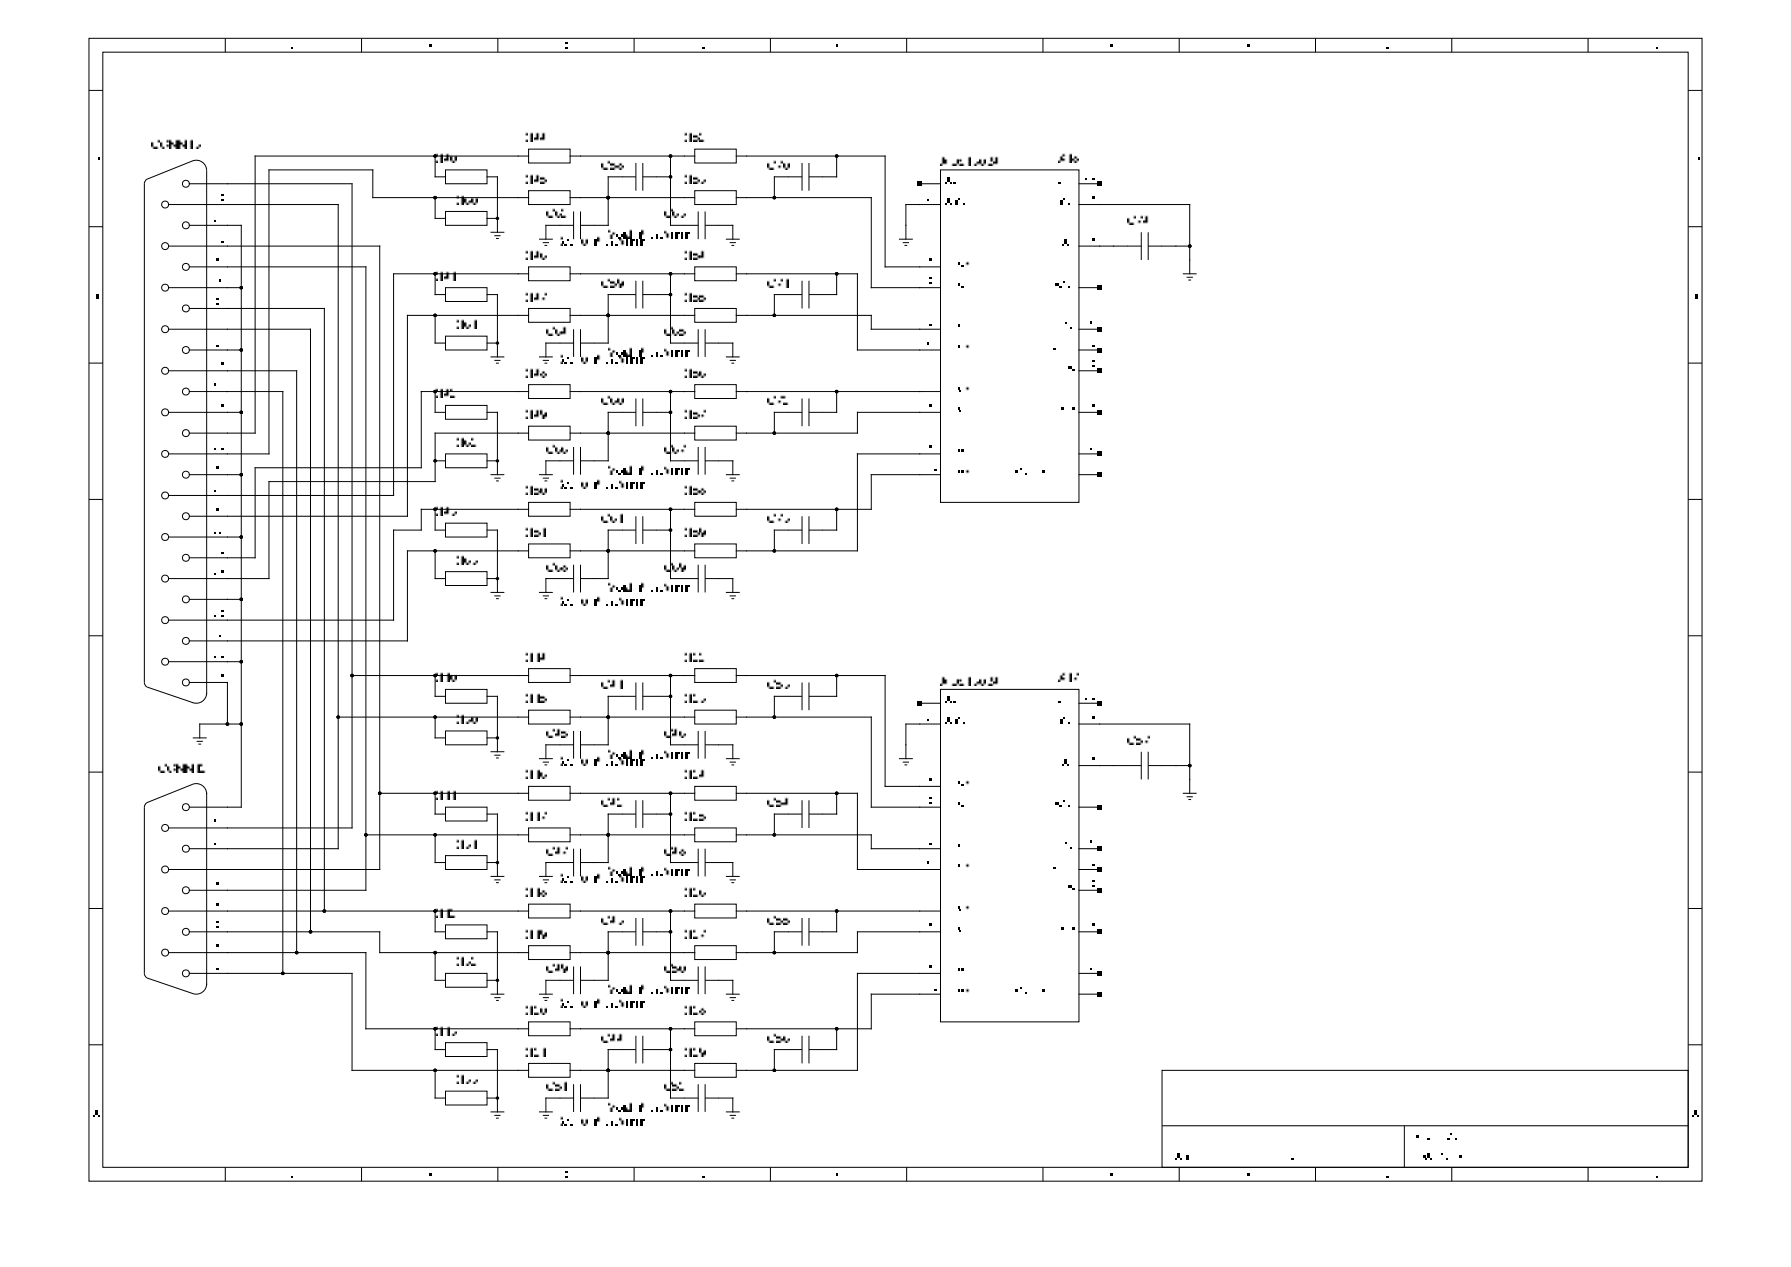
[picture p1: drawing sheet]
<svg xmlns="http://www.w3.org/2000/svg" width="297mm" height="210mm" viewBox="0 0 297 210" stroke-linecap="round" stroke-linejoin="round" font-family="sans-serif">
<g fill="none" stroke="#000" stroke-width=".17">
<path d="M14.8 6.3h267.4v189.5h-267.4zM14.8 15h2.3M17 8.6h262.9v184.9h-262.9zM37.4 6.3v2.3M60 6.3v2.3M82.6 6.3v2.3M105.1 6.3v2.3M127.8 6.3v2.3M150.3 6.3v2.3M173 6.3v2.3M195.5 6.3v2.3M218.2 6.3v2.3"/>
<path d="M240.7 6.3v2.3M263.4 6.3v2.3M279.9 15h2.3M14.8 37.6h2.3M24.4 29.7l-.3 .2-.2 .6v82.6l.2 .6 .3 .2 7.6 2.6M28 33.9h28.1v106.8h-24.7M31.4 30.5h27v106.7h-30.4M31.4 37.3h8.6v96.5h-8.6M32 26.7a1.72 1.72 0 0 1 2.3 1.6v86.7M32 26.6l-7.6 3.1M72.2 25.9v3.4h1.7M72.2 32.8v3.4h1.7"/>
<path d="M73.9 28.2h6.9v2.3h-6.9zM73.9 35.1h6.9v2.2h-6.9zM80.8 29.3h1.7v9.2M80.8 36.2h1.7M81.3 38.5h2.3M82 39.1h1M82.3 39.5h.4M87.7 24.7h6.8v2.3h-6.8zM87.7 31.6h6.8v2.3h-6.8zM87.7 25.9h-45.4v45.9h-10.9M87.7 32.8h-25.9v-4.6h-17.2v47h-16.6M89.4 39.6h2.3"/>
<path d="M94.5 25.9h20.7M94.5 32.8h20.7M95.1 35.1v4.5M95.1 37.3h-4.6v2.3M96.3 35.1v4.5M105.4 27v4.6M105.4 29.3h-4.5v8h-4.6M106.6 27v4.6M106.6 29.3h4.6M111.2 25.9v11.4h4.6M115.2 24.7h6.9v2.3h-6.9zM115.2 31.6h6.9v2.3h-6.9z"/>
<path d="M115.8 35.1v4.5M116.9 35.1v4.5M116.9 37.3h4.6v2.3M120.4 39.6h2.3M122.1 25.9h24.7v18.3h9.2M122.1 32.8h22.4v14.9h11.5M133 27v4.6M133 29.3h-4.6v3.5M134.1 27v4.6M138.7 25.9v3.4h-4.6M149.1 39.6h2.3M152.5 30.5h3.5"/>
<path d="M156 28.2h22.9v55.1h-22.9zM156 33.9h-5.8v5.7M178.9 33.9h18.4v11.5M178.9 30.5h3.5M189.3 38.5v4.6M190.4 38.5v4.6M279.9 37.6h2.3M28 40.8h35v103.3h-35M28 47.7h12M28 54.6h23.5v99.8M31.4 44.2h29.3v103.4h-29.3M31.4 58h8.6"/>
<path d="M31.4 51.1h22.4v99.9M72.2 45.4v3.4h1.7M72.2 52.3v4.6h1.7M73.9 47.7h6.9v2.3h-6.9zM73.9 55.7h6.9v2.3h-6.9zM80.8 48.8h1.7v10.4M80.8 56.9h1.7M81.3 59.2h2.3M82 59.7h1M87.7 44.2h6.8v2.3h-6.8zM87.7 51.1h6.8v2.3h-6.8zM87.7 45.4h-22.4v36.7h-37.3"/>
<path d="M87.7 52.3h-20.1v33.3h-36.2M89.4 59.2h2.3M90 40.2h1M90 59.7h1M90.3 40.7h.5M94.5 45.4h20.7M94.5 52.3h20.7M95.1 54.6v4.6M95.1 56.9h-4.6v2.3M96.3 54.6v4.6M105.4 46.5v4.6M105.4 48.8h-4.5v8.1h-4.6"/>
<path d="M106.6 46.5v4.6M106.6 48.8h4.6M111.2 45.4v11.5h4.6M115.2 44.2h6.9v2.3h-6.9zM115.2 51.1h6.9v2.3h-6.9zM115.8 54.6v4.6M116.9 54.6v4.6M116.9 56.9h4.6v2.3M120.4 59.2h2.3M121 40.2h1M121 59.7h1M121.3 40.7h.5"/>
<path d="M122.1 52.3h22.4v2.3h11.5M122.1 45.4h20.1v12.6h13.8M133 46.5v4.6M133 48.8h-4.6v3.5M134.1 46.5v4.6M138.7 45.4v3.4h-4.6M149.7 40.2h1M150 40.7h.5M178.9 47.7h3.5M178.9 58h3.5M178.9 54.6h3.5M178.9 40.8h10.4"/>
<path d="M190.4 40.8h6.9M196.1 45.4h2.3M196.8 46h1M197.1 46.4h.4M14.8 60.2h2.3M28 68.3h12M28 61.5h21.2v96.4M31.4 64.9h15.5v96.4M31.4 78.7h8.6M72.2 64.9v3.4h1.7M72.2 76.4h1.7M73.9 67.2h6.9v2.3h-6.9z"/>
<path d="M73.9 75.2h6.9v2.3h-6.9zM80.8 68.3h1.7v10.4M80.8 76.4h1.7M81.3 78.7h2.3M82 79.3h1M82.3 60.2h.4M82.3 79.7h.4M87.7 63.8h6.8v2.2h-6.8zM87.7 70.6h6.8v2.3h-6.8zM87.7 71.8h-15.5v8h-27.6v16.1h-16.6M87.7 64.9h-17.8v12.6h-27.6v15h-10.9M89.4 78.7h2.3"/>
<path d="M90 79.3h1M90.3 60.2h.5M90.3 79.7h.5M94.5 64.9h20.7M94.5 71.8h20.7M95.1 74.1v4.6M95.1 76.4h-4.6v2.3M96.3 74.1v4.6M105.4 66v4.6M105.4 68.3h-4.5v8.1h-4.6M106.6 66v4.6M106.6 68.3h4.6"/>
<path d="M111.2 64.9v11.5h4.6M115.2 63.8h6.9v2.2h-6.9zM115.2 70.6h6.9v2.3h-6.9zM115.8 74.1v4.6M116.9 74.1v4.6M116.9 76.4h4.6v2.3M120.4 78.7h2.3M121 79.3h1M121.3 60.2h.5M121.3 79.7h.5M122.1 64.9h33.9M133 66v4.6"/>
<path d="M133 68.3h-4.6v3.5M134.1 66v4.6M138.7 64.9v3.4h-4.6M156 78.7h-11.5v5.7h-22.4M156 68.3h-13.8v3.5h-20.1M156 75.2h-13.8v16.1h-20.1M178.9 68.3h3.5M178.9 78.7h3.5M178.9 75.2h3.5M178.9 61.5h3.5M279.9 60.2h2.3M14.8 82.8h2.3"/>
<path d="M28 89h12M31.4 99.3h8.6M72.2 84.4v3.5h1.7M72.2 91.3v4.6h1.7M73.9 86.7h6.9v2.3h-6.9zM73.9 94.7h6.9v2.3h-6.9zM80.8 87.9h1.7v10.3M80.8 95.9h1.7M81.3 98.2h2.3M82 98.8h1M82.3 99.2h.4M87.7 83.3h6.8v2.3h-6.8z"/>
<path d="M87.7 90.2h6.8v2.3h-6.8zM87.7 84.4h-17.8v3.5h-4.6v14.9h-37.3M87.7 91.3h-20.1v14.9h-36.2M89.4 98.2h2.3M90 98.8h1M90.3 99.2h.5M94.5 84.4h20.7M94.5 91.3h20.7M95.1 93.6v4.6M95.1 95.9h-4.6v2.3M96.3 93.6v4.6M105.4 85.6v4.6"/>
<path d="M105.4 87.9h-4.5v8h-4.6M106.6 85.6v4.6M106.6 87.9h4.6M111.2 84.4v11.5h4.6M115.2 83.3h6.9v2.3h-6.9zM115.2 90.2h6.9v2.3h-6.9zM115.8 93.6v4.6M116.9 93.6v4.6M116.9 95.9h4.6v2.3M120.4 98.2h2.3M121 98.8h1M121.3 99.2h.5"/>
<path d="M133 85.6v4.6M133 87.9h-4.6v3.4M134.1 85.6v4.6M138.7 84.4v3.5h-4.6M279.9 82.8h2.3M14.8 105.4h2.3M28 109.7h12M31.4 113.1h6.3v6.9M34.3 114.8a1.72 1.72 0 0 1-2.3 1.7M56.1 118.9h31.6M58.4 112h29.3M72.2 112v3.4h1.7"/>
<path d="M72.2 118.9v3.4h1.7M73.9 114.3h6.9v2.3h-6.9zM80.8 115.4h1.7v9.2M87.7 110.8h6.8v2.3h-6.8zM87.7 117.7h6.8v2.3h-6.8zM94.5 112h20.7M94.5 118.9h20.7M105.4 115.4h-4.5v8.1h-4.6M105.4 113.1v4.6M106.6 115.4h4.6M106.6 113.1v4.6M111.2 112v11.5h4.6"/>
<path d="M115.2 110.8h6.9v2.3h-6.9zM115.2 117.7h6.9v2.3h-6.9zM122.1 118.9h22.4v14.9h11.5M122.1 112h24.7v18.3h9.2M133 115.4h-4.6v3.5M133 113.1v4.6M134.1 113.1v4.6M138.7 112v3.4h-4.6M152.5 116.6h3.5M156 114.3h22.9v55.1h-22.9zM178.9 116.6h3.5M279.9 105.4h2.3"/>
<path d="M14.8 128h2.3M32 122.3h2.3M32.6 122.9h1M32.9 123.3h.5M34.3 131.6a1.72 1.72 0 0 0-2.3-1.6l-7.6 3-.4 .5-.1 27.8 .2 .6 .3 .2 7.6 2.6M34.3 131.4v31.8M40 120h-6.9v2.3M60.7 138.4h27M63 131.5h24.7M72.2 131.5v3.4h1.7M72.2 138.4v4.6h1.7M73.9 133.8h6.9v2.3h-6.9z"/>
<path d="M73.9 121.2h6.9v2.3h-6.9zM80.8 134.9h1.7v10.4M80.8 122.3h1.7M81.3 124.6h2.3M82 125.2h1M82.3 125.6h.4M87.7 130.3h6.8v2.3h-6.8zM87.7 137.2h6.8v2.3h-6.8zM89.4 125.7h2.3M90 126.3h1M90.3 126.8h.5M94.5 131.5h20.7"/>
<path d="M94.5 138.4h20.7M95.1 123.5h-4.6v2.2M95.1 121.2v4.5M96.3 121.2v4.5M105.4 132.6v4.6M105.4 134.9h-4.5v8.1h-4.6M106.6 132.6v4.6M106.6 134.9h4.6M111.2 131.5v11.5h4.6M115.2 130.3h6.9v2.3h-6.9zM115.2 137.2h6.9v2.3h-6.9zM115.8 121.2v4.5"/>
<path d="M116.9 123.5h4.6v2.2M116.9 121.2v4.5M120.4 125.7h2.3M121 126.3h1M121.3 126.8h.5M122.1 131.5h20.1v12.6h13.8M122.1 138.4h22.4v2.3h11.5M133 132.6v4.6M133 134.9h-4.6v3.5M134.1 132.6v4.6M138.7 131.5v3.4h-4.6M149.1 125.7h2.3"/>
<path d="M149.7 126.3h1M150 126.8h.5M156 120h-5.8v5.7M178.9 133.8h3.5M178.9 120h18.4v11.5M178.9 126.9h10.4M189.3 124.6v4.6M190.4 126.9h6.9M190.4 124.6v4.6M196.1 131.5h2.3M196.8 132.1h1M197.1 132.5h.4"/>
<path d="M279.9 128h2.3M14.8 150.6h2.3M28 157.9h32.7v12.6h27M28 151h59.7M31.4 154.4h31.6v3.5h24.7M72.2 151v3.4h1.7M72.2 157.9v4.6h1.7M73.9 153.3h6.9v2.3h-6.9zM73.9 141.8h6.9v2.3h-6.9zM80.8 154.4h1.7v10.4M80.8 143h1.7M81.3 145.3h2.3"/>
<path d="M82 145.8h1M82.3 146.3h.4M87.7 149.9h6.8v2.3h-6.8zM87.7 156.7h6.8v2.3h-6.8zM89.4 145.3h2.3M90 145.8h1M90.3 146.3h.5M94.5 157.9h20.7M94.5 151h20.7M95.1 140.7v4.6M95.1 143h-4.6v2.3M96.3 140.7v4.6"/>
<path d="M105.4 154.4h-4.5v8.1h-4.6M105.4 152.2v4.5M106.6 154.4h4.6M106.6 152.2v4.5M111.2 151v11.5h4.6M115.2 149.9h6.9v2.3h-6.9zM115.2 156.7h6.9v2.3h-6.9zM115.8 140.7v4.6M116.9 140.7v4.6M116.9 143h4.6v2.3M120.4 145.3h2.3M121 145.8h1"/>
<path d="M121.3 146.3h.5M122.1 151h33.9M133 154.4h-4.6v3.5M133 152.2v4.5M134.1 152.2v4.5M138.7 151v3.4h-4.6M156 154.4h-13.8v3.5h-20.1M178.9 154.4h3.5M178.9 147.6h3.5M178.9 144.1h3.5M178.9 140.7h3.5M279.9 150.6h2.3"/>
<path d="M14.8 173.2h2.3M31.4 161.3h27v16.1h29.3M34.3 163.1a1.72 1.72 0 0 1-2.3 1.6M72.2 170.5v3.5h1.7M72.2 177.4v4.6h1.7M73.9 172.8h6.9v2.3h-6.9zM73.9 161.3h6.9v2.3h-6.9zM80.8 174h1.7v10.3M80.8 162.5h1.7M81.3 164.8h2.3M82 165.4h1M82.3 165.8h.4"/>
<path d="M87.7 169.4h6.8v2.3h-6.8zM87.7 176.3h6.8v2.3h-6.8zM89.4 164.8h2.3M90 165.4h1M90.3 165.8h.5M94.5 170.5h20.7M94.5 177.4h20.7M95.1 160.2v4.6M95.1 179.7v4.6M95.1 162.5h-4.6v2.3M96.3 160.2v4.6M96.3 179.7v4.6"/>
<path d="M105.4 171.7v4.6M105.4 174h-4.5v8h-4.6M106.6 171.7v4.6M106.6 174h4.6M111.2 170.5v11.5h4.6M115.2 169.4h6.9v2.3h-6.9zM115.2 176.3h6.9v2.3h-6.9zM115.8 160.2v4.6M115.8 179.7v4.6M116.9 160.2v4.6M116.9 179.7v4.6M116.9 162.5h4.6v2.3"/>
<path d="M120.4 164.8h2.3M121 165.4h1M121.3 165.8h.5M133 171.7v4.6M133 174h-4.6v3.4M134.1 171.7v4.6M138.7 170.5v3.5h-4.6M156 161.3h-13.8v16.1h-20.1M156 164.8h-11.5v5.7h-22.4M178.9 161.3h3.5M178.9 164.8h3.5M192.7 177.4h87.2v16.1h-87.2z"/>
<path d="M279.9 173.2h2.3M37.4 193.5v2.3M60 193.5v2.3M73.9 180.9h6.9v2.2h-6.9zM80.8 182h1.7M81.3 184.3h2.3M82 184.9h1M82.3 185.3h.4M82.6 193.5v2.3M89.4 184.3h2.3M90 184.9h1M90.3 185.3h.5"/>
<path d="M95.1 182h-4.6v2.3M105.1 193.5v2.3M116.9 182h4.6v2.3M120.4 184.3h2.3M121 184.9h1M121.3 185.3h.5M127.8 193.5v2.3M150.3 193.5v2.3M173 193.5v2.3M192.7 186.6h87.2M195.5 193.5v2.3M218.2 193.5v2.3"/>
<path d="M232.9 186.6v6.9M240.7 193.5v2.3M263.4 193.5v2.3"/>
<circle cx="27.4" cy="33.9" r=".58"/>
<circle cx="30.8" cy="37.4" r=".58"/>
<circle cx="30.8" cy="30.5" r=".58"/>
<circle cx="27.4" cy="40.8" r=".58"/>
<circle cx="27.4" cy="47.7" r=".58"/>
<circle cx="27.4" cy="54.6" r=".58"/>
<circle cx="30.8" cy="51.1" r=".58"/>
<circle cx="30.8" cy="58" r=".58"/>
<circle cx="30.8" cy="44.2" r=".58"/>
<circle cx="27.4" cy="61.5" r=".58"/>
<circle cx="27.4" cy="75.2" r=".58"/>
<circle cx="27.4" cy="68.3" r=".58"/>
<circle cx="30.8" cy="64.9" r=".58"/>
<circle cx="30.8" cy="71.8" r=".58"/>
<circle cx="30.8" cy="78.7" r=".58"/>
<circle cx="27.4" cy="89" r=".58"/>
<circle cx="27.4" cy="95.9" r=".58"/>
<circle cx="27.4" cy="82.1" r=".58"/>
<circle cx="30.8" cy="85.6" r=".58"/>
<circle cx="30.8" cy="99.3" r=".58"/>
<circle cx="30.8" cy="92.5" r=".58"/>
<circle cx="27.4" cy="109.7" r=".58"/>
<circle cx="27.4" cy="102.8" r=".58"/>
<circle cx="30.8" cy="113.1" r=".58"/>
<circle cx="30.8" cy="106.2" r=".58"/>
<circle cx="27.4" cy="137.2" r=".58"/>
<circle cx="30.8" cy="133.8" r=".58"/>
<circle cx="27.4" cy="157.9" r=".58"/>
<circle cx="27.4" cy="144.1" r=".58"/>
<circle cx="27.4" cy="151" r=".58"/>
<circle cx="30.8" cy="147.6" r=".58"/>
<circle cx="30.8" cy="154.5" r=".58"/>
<circle cx="30.8" cy="140.7" r=".58"/>
<circle cx="30.8" cy="161.3" r=".58"/>
</g>
<g fill="#000">
<path d="M72 25.7h.4v.2v.2h-.4l-.1-.2zM72 32.5h.4v.3v.2h-.4l-.1-.2zM82.3 36h.4l.1 .2-.1 .2h-.4l-.1-.2zM100.7 32.5h.4v.3v.2h-.4l-.1-.2zM111 29.1h.4l.1 .2-.1 .2h-.4l-.1-.2zM111 25.7h.4l.1 .2-.1 .2h-.4l-.1-.2zM128.2 32.5h.4l.1 .3-.1 .2h-.4l-.1-.2zM138.5 25.7h.4l.1 .2-.1 .2h-.4v-.2zM152.2 30.1h.7v.7h-.7zM182 30.1h.7v.7h-.7zM39.8 47.5h.4l.1 .2-.1 .2h-.4l-.1-.2zM39.8 57.8h.4l.1 .2-.1 .2h-.4l-.1-.2z"/>
<path d="M72 45.2h.4v.2v.2h-.4l-.1-.2zM72 52.1h.4v.2v.2h-.4l-.1-.2zM82.3 56.6h.4l.1 .3-.1 .2h-.4l-.1-.2zM100.7 52.1h.4v.2v.2h-.4l-.1-.2zM111 48.6h.4l.1 .2-.1 .2h-.4l-.1-.2zM111 45.2h.4l.1 .2-.1 .2h-.4l-.1-.2zM128.2 52.1h.4l.1 .2-.1 .2h-.4l-.1-.2zM138.5 45.2h.4l.1 .2-.1 .2h-.4v-.2zM182 57.7h.7v.7h-.7zM182 54.2h.7v.7h-.7zM182 47.3h.7v.7h-.7zM197.1 40.6h.4l.1 .2-.1 .2h-.4l-.1-.2z"/>
<path d="M39.8 68.1h.4l.1 .2-.1 .3h-.4l-.1-.3zM39.8 78.5h.4l.1 .2-.1 .2h-.4l-.1-.2zM72 64.7h.4v.2v.2h-.4l-.1-.2zM72 76.2h.4v.2v.2h-.4l-.1-.2zM82.3 76.2h.4l.1 .2-.1 .2h-.4l-.1-.2zM100.7 71.6h.4v.2v.2h-.4l-.1-.2zM111 68.1h.4l.1 .2-.1 .3h-.4l-.1-.3zM111 64.7h.4l.1 .2-.1 .2h-.4l-.1-.2zM128.2 71.6h.4l.1 .2-.1 .2h-.4l-.1-.2zM138.5 64.7h.4l.1 .2-.1 .2h-.4v-.2zM182 78.3h.7v.7h-.7zM182 74.9h.7v.7h-.7z"/>
<path d="M182 68h.7v.7h-.7zM182 61.1h.7v.7h-.7zM39.8 88.8h.4l.1 .2-.1 .2h-.4l-.1-.2zM39.8 99.1h.4l.1 .2-.1 .3h-.4l-.1-.3zM72 84.2h.4v.2v.2h-.4l-.1-.2zM72 91.1h.4v.2v.2h-.4l-.1-.2zM82.3 95.7h.4l.1 .2-.1 .2h-.4l-.1-.2zM100.7 91.1h.4v.2v.2h-.4l-.1-.2zM111 87.6h.4l.1 .3-.1 .2h-.4l-.1-.2zM111 84.2h.4l.1 .2-.1 .2h-.4l-.1-.2zM128.2 91.1h.4l.1 .2-.1 .2h-.4l-.1-.2zM138.5 84.2h.4l.1 .2-.1 .2h-.4v-.2z"/>
<path d="M39.8 109.5h.4l.1 .2-.1 .2h-.4l-.1-.2zM55.9 118.6h.4l.1 .3-.1 .2h-.4l-.1-.2zM58.2 111.8h.4l.1 .2-.1 .2h-.4l-.1-.2zM72 111.8h.4v.2v.2h-.4l-.1-.2zM72 118.6h.4v.3v.2h-.4l-.1-.2zM100.7 118.6h.4v.3v.2h-.4l-.1-.2zM111 115.2h.4l.1 .2-.1 .2h-.4l-.1-.2zM111 111.8h.4l.1 .2-.1 .2h-.4l-.1-.2zM128.2 118.6h.4l.1 .3-.1 .2h-.4l-.1-.2zM138.5 111.8h.4l.1 .2-.1 .2h-.4v-.2zM152.2 116.2h.7v.7h-.7zM182 116.2h.7v.7h-.7z"/>
<path d="M37.5 119.8h.4l.1 .2-.1 .2h-.4l-.1-.2zM39.8 119.8h.4l.1 .2-.1 .2h-.4l-.1-.2zM60.5 138.2h.4l.1 .2-.1 .2h-.4l-.1-.2zM62.8 131.3h.4l.1 .2-.1 .2h-.4l-.1-.2zM72 131.3h.4v.2v.2h-.4l-.1-.2zM72 138.2h.4v.2v.2h-.4l-.1-.2zM82.3 122.1h.4l.1 .2-.1 .2h-.4l-.1-.2zM100.7 138.2h.4v.2v.2h-.4l-.1-.2zM111 134.7h.4l.1 .2-.1 .2h-.4l-.1-.2zM111 131.3h.4l.1 .2-.1 .2h-.4l-.1-.2zM128.2 138.2h.4l.1 .2-.1 .2h-.4l-.1-.2zM138.5 131.3h.4l.1 .2-.1 .2h-.4v-.2z"/>
<path d="M182 133.4h.7v.7h-.7zM197.1 126.7h.4l.1 .2-.1 .2h-.4l-.1-.2zM49 157.7h.4l.1 .2-.1 .2h-.4l-.1-.2zM51.3 154.2h.4l.1 .2-.1 .3h-.4l-.1-.3zM53.6 150.8h.4l.1 .2-.1 .2h-.4l-.1-.2zM72 150.8h.4v.2v.2h-.4l-.1-.2zM72 157.7h.4v.2v.2h-.4l-.1-.2zM82.3 142.8h.4l.1 .2-.1 .2h-.4l-.1-.2zM100.7 157.7h.4v.2v.2h-.4l-.1-.2zM111 154.2h.4l.1 .2-.1 .3h-.4l-.1-.3zM111 150.8h.4l.1 .2-.1 .2h-.4l-.1-.2zM128.2 157.7h.4l.1 .2-.1 .2h-.4l-.1-.2z"/>
<path d="M138.5 150.8h.4l.1 .2-.1 .2h-.4v-.2zM182 154.1h.7v.7h-.7zM182 147.2h.7v.7h-.7zM182 143.8h.7v.7h-.7zM182 140.3h.7v.7h-.7zM46.7 161.1h.4l.1 .2-.1 .2h-.4l-.1-.2zM72 170.3h.4v.2v.2h-.4l-.1-.2zM72 177.2h.4v.2v.2h-.4l-.1-.2zM82.3 162.3h.4l.1 .2-.1 .2h-.4l-.1-.2zM100.7 177.2h.4v.2v.2h-.4l-.1-.2zM111 173.7h.4l.1 .3-.1 .2h-.4l-.1-.2zM111 170.3h.4l.1 .2-.1 .2h-.4l-.1-.2z"/>
<path d="M128.2 177.2h.4l.1 .2-.1 .2h-.4l-.1-.2zM138.5 170.3h.4l.1 .2-.1 .2h-.4v-.2zM182 164.4h.7v.7h-.7zM182 161h.7v.7h-.7zM82.3 181.8h.4l.1 .2-.1 .2h-.4l-.1-.2z"/>
</g>
<g font-size="2.1">
<text x="85.9" y="23.6">R144</text>
<text x="112.3" y="23.6">R152</text>
<text x="25.1" y="24.7">CONN13</text>
<text x="71" y="27">R140</text>
<text x="99.7" y="28.2">C58</text>
<text x="127.3" y="28.2">C70</text>
<text x="156" y="27.6">ADS130B4</text>
<text x="175.4" y="27">X18</text>
<text x="74.5" y="33.9">R160</text>
<text x="85.9" y="30.5">R145</text>
<text x="112.3" y="30.5">R153</text>
<text x="90.5" y="36.2">C62</text>
<text x="91.7" y="40.8">Res_0_if_asymm</text>
<text x="100.9" y="39.6">Void_if_asymm</text>
<text x="110" y="36.2">C63</text>
<text x="187" y="37.3">C74</text>
<text x="71" y="46.5">R141</text>
<text x="85.9" y="43.1">R146</text>
<text x="99.7" y="47.7">C59</text>
<text x="112.3" y="43.1">R154</text>
<text x="127.3" y="47.7">C71</text>
<text x="85.9" y="50">R147</text>
<text x="112.3" y="50">R155</text>
<text x="74.5" y="54.6">R161</text>
<text x="90.5" y="55.7">C64</text>
<text x="100.9" y="59.2">Void_if_asymm</text>
<text x="110" y="55.7">C65</text>
<text x="85.9" y="62.6">R148</text>
<text x="91.7" y="60.3">Res_0_if_asymm</text>
<text x="112.3" y="62.6">R156</text>
<text x="71" y="66">R142</text>
<text x="85.9" y="69.5">R149</text>
<text x="99.7" y="67.2">C60</text>
<text x="112.3" y="69.5">R157</text>
<text x="127.3" y="67.2">C72</text>
<text x="74.5" y="74.1">R162</text>
<text x="90.5" y="75.2">C66</text>
<text x="110" y="75.2">C67</text>
<text x="85.9" y="82.1">R150</text>
<text x="91.7" y="81">Res_0_if_asymm</text>
<text x="100.9" y="78.7">Void_if_asymm</text>
<text x="112.3" y="82.1">R158</text>
<text x="71" y="85.6">R143</text>
<text x="85.9" y="89">R151</text>
<text x="99.7" y="86.7">C61</text>
<text x="112.3" y="89">R159</text>
<text x="127.3" y="86.7">C73</text>
<text x="74.5" y="93.6">R163</text>
<text x="90.5" y="94.7">C68</text>
<text x="110" y="94.7">C69</text>
<text x="91.7" y="100.5">Res_0_if_asymm</text>
<text x="100.9" y="98.2">Void_if_asymm</text>
<text x="71" y="113.1">R110</text>
<text x="85.9" y="109.7">R114</text>
<text x="112.3" y="109.7">R122</text>
<text x="156" y="113.7">ADS130B4</text>
<text x="175.4" y="113.1">X17</text>
<text x="85.9" y="116.6">R115</text>
<text x="99.7" y="114.3">C41</text>
<text x="112.3" y="116.6">R123</text>
<text x="127.3" y="114.3">C53</text>
<text x="74.5" y="120">R130</text>
<text x="90.5" y="122.3">C45</text>
<text x="100.9" y="125.7">Void_if_asymm</text>
<text x="110" y="122.3">C46</text>
<text x="187" y="123.5">C57</text>
<text x="26.2" y="128">CONN12</text>
<text x="85.9" y="129.2">R116</text>
<text x="91.7" y="126.9">Res_0_if_asymm</text>
<text x="112.3" y="129.2">R124</text>
<text x="71" y="132.6">R111</text>
<text x="85.9" y="136.1">R117</text>
<text x="99.7" y="133.8">C42</text>
<text x="112.3" y="136.1">R125</text>
<text x="127.3" y="133.8">C54</text>
<text x="74.5" y="140.7">R131</text>
<text x="90.5" y="141.8">C47</text>
<text x="110" y="141.8">C48</text>
<text x="85.9" y="148.7">R118</text>
<text x="91.7" y="146.4">Res_0_if_asymm</text>
<text x="100.9" y="145.3">Void_if_asymm</text>
<text x="112.3" y="148.7">R126</text>
<text x="71" y="152.2">R112</text>
<text x="85.9" y="155.6">R119</text>
<text x="99.7" y="153.3">C43</text>
<text x="112.3" y="155.6">R127</text>
<text x="127.3" y="153.3">C55</text>
<text x="74.5" y="160.2">R132</text>
<text x="90.5" y="161.3">C49</text>
<text x="110" y="161.3">C50</text>
<text x="91.7" y="167.1">Res_0_if_asymm</text>
<text x="100.9" y="164.8">Void_if_asymm</text>
<text x="71" y="171.7">R113</text>
<text x="85.9" y="168.2">R120</text>
<text x="99.7" y="172.8">C44</text>
<text x="112.3" y="168.2">R128</text>
<text x="127.3" y="172.8">C56</text>
<text x="74.5" y="179.7">R133</text>
<text x="85.9" y="175.1">R121</text>
<text x="112.3" y="175.1">R129</text>
<text x="90.5" y="180.9">C51</text>
<text x="100.9" y="184.3">Void_if_asymm</text>
<text x="110" y="180.9">C52</text>
<text x="91.7" y="186.6">Res_0_if_asymm</text>
</g>
<g font-size="1.7">
<text x="48.2" y="8.1">2</text>
<text x="70.8" y="8.1">3</text>
<text x="93.4" y="8.1">4</text>
<text x="116" y="8.1">5</text>
<text x="138.6" y="8.1">6</text>
<text x="183.8" y="8.1">8</text>
<text x="206.4" y="8.1">9</text>
<text x="228.6" y="8.1">10</text>
<text x="273.8" y="8.1">12</text>
<text x="15.3" y="26.9">H</text>
<text x="179.9" y="29.9">20</text>
<text x="280.5" y="26.9">H</text>
<text x="35.4" y="33.3">14</text>
<text x="153.7" y="33.3">2</text>
<text x="156.7" y="33.9">AGND</text>
<text x="156.7" y="30.5">AVDD</text>
<text x="173.9" y="30.5">DVDD</text>
<text x="173.9" y="33.9">DGND</text>
<text x="179.9" y="33.3">19</text>
<text x="35.4" y="40.2">15</text>
<text x="35.4" y="36.8">2</text>
<text x="175" y="40.8">CAP</text>
<text x="179.9" y="40.2">18</text>
<text x="35.4" y="47.1">16</text>
<text x="35.4" y="43.7">3</text>
<text x="153.7" y="47.1">4</text>
<text x="153.7" y="43.7">3</text>
<text x="156.7" y="47.7">CH0-</text>
<text x="156.7" y="44.2">CH0+</text>
<text x="172.7" y="47.7">CLKIN</text>
<text x="15.3" y="49.5">G</text>
<text x="35.4" y="50.5">4</text>
<text x="153.7" y="54">5</text>
<text x="179.9" y="54">16</text>
<text x="280.5" y="49.5">G</text>
<text x="35.4" y="57.4">5</text>
<text x="153.7" y="57.4">6</text>
<text x="156.7" y="58">CH1+</text>
<text x="156.7" y="54.6">CH1-</text>
<text x="172.7" y="58">DOUT</text>
<text x="175" y="54.6">DIN</text>
<text x="179.9" y="57.4">15</text>
<text x="35.4" y="64.3">6</text>
<text x="35.4" y="60.9">18</text>
<text x="156.7" y="64.9">CH2+</text>
<text x="173.9" y="61.5">SCLK</text>
<text x="179.9" y="60.9">14</text>
<text x="35.4" y="67.8">19</text>
<text x="153.7" y="67.8">8</text>
<text x="156.7" y="68.3">CH2-</text>
<text x="173.9" y="68.3">DRDY</text>
<text x="179.9" y="67.8">13</text>
<text x="35.4" y="74.7">20</text>
<text x="153.7" y="74.7">9</text>
<text x="156.7" y="75.2">CH3-</text>
<text x="179.9" y="74.7">12</text>
<text x="35.4" y="81.5">21</text>
<text x="35.4" y="78.1">8</text>
<text x="153.7" y="78.1">10</text>
<text x="156.7" y="78.7">CH3+</text>
<text x="167" y="78.7">SYNC/RESET</text>
<text x="35.4" y="88.4">22</text>
<text x="35.4" y="85">9</text>
<text x="35.4" y="95.3">23</text>
<text x="35.4" y="91.9">10</text>
<text x="35.4" y="105.7">12</text>
<text x="35.4" y="102.2">24</text>
<text x="35.4" y="112.5">13</text>
<text x="35.4" y="109.1">25</text>
<text x="153.7" y="119.4">2</text>
<text x="156.7" y="116.6">AVDD</text>
<text x="173.9" y="116.6">DVDD</text>
<text x="179.9" y="116">20</text>
<text x="179.9" y="119.4">19</text>
<text x="156.7" y="120">AGND</text>
<text x="173.9" y="120">DGND</text>
<text x="153.7" y="129.8">3</text>
<text x="156.7" y="130.3">CH0+</text>
<text x="175" y="126.9">CAP</text>
<text x="179.9" y="126.3">18</text>
<text x="35.4" y="136.7">6</text>
<text x="153.7" y="133.2">4</text>
<text x="156.7" y="133.8">CH0-</text>
<text x="172.7" y="133.8">CLKIN</text>
<text x="35.4" y="140.1">2</text>
<text x="153.7" y="143.5">6</text>
<text x="153.7" y="140.1">5</text>
<text x="156.7" y="140.7">CH1-</text>
<text x="175" y="140.7">DIN</text>
<text x="179.9" y="143.5">15</text>
<text x="179.9" y="140.1">16</text>
<text x="35.4" y="147">3</text>
<text x="156.7" y="144.1">CH1+</text>
<text x="172.7" y="144.1">DOUT</text>
<text x="173.9" y="147.6">SCLK</text>
<text x="179.9" y="147">14</text>
<text x="35.4" y="153.9">4</text>
<text x="35.4" y="150.4">8</text>
<text x="153.7" y="153.9">8</text>
<text x="156.7" y="154.4">CH2-</text>
<text x="156.7" y="151">CH2+</text>
<text x="173.9" y="154.4">DRDY</text>
<text x="179.9" y="153.9">13</text>
<text x="35.4" y="160.8">5</text>
<text x="35.4" y="157.3">9</text>
<text x="153.7" y="160.8">9</text>
<text x="156.7" y="161.3">CH3-</text>
<text x="179.9" y="160.8">12</text>
<text x="153.7" y="164.2">10</text>
<text x="156.7" y="164.8">CH3+</text>
<text x="167" y="164.8">SYNC/RESET</text>
<text x="15.4" y="185.1">A</text>
<text x="280.6" y="185.1">A</text>
<text x="234" y="188.9">REVISION:</text>
<text x="48.2" y="195.2">2</text>
<text x="70.8" y="195.2">3</text>
<text x="93.4" y="195.2">4</text>
<text x="116" y="195.2">5</text>
<text x="138.6" y="195.2">6</text>
<text x="183.8" y="195.2">8</text>
<text x="193.8" y="192.3">PAGE</text>
<text x="206.4" y="195.2">9</text>
<text x="213.4" y="192.3">OF</text>
<text x="228.6" y="195.2">10</text>
<text x="234" y="192.3">DRAWN BY:</text>
<text x="273.8" y="195.2">12</text>
</g>
</svg>
